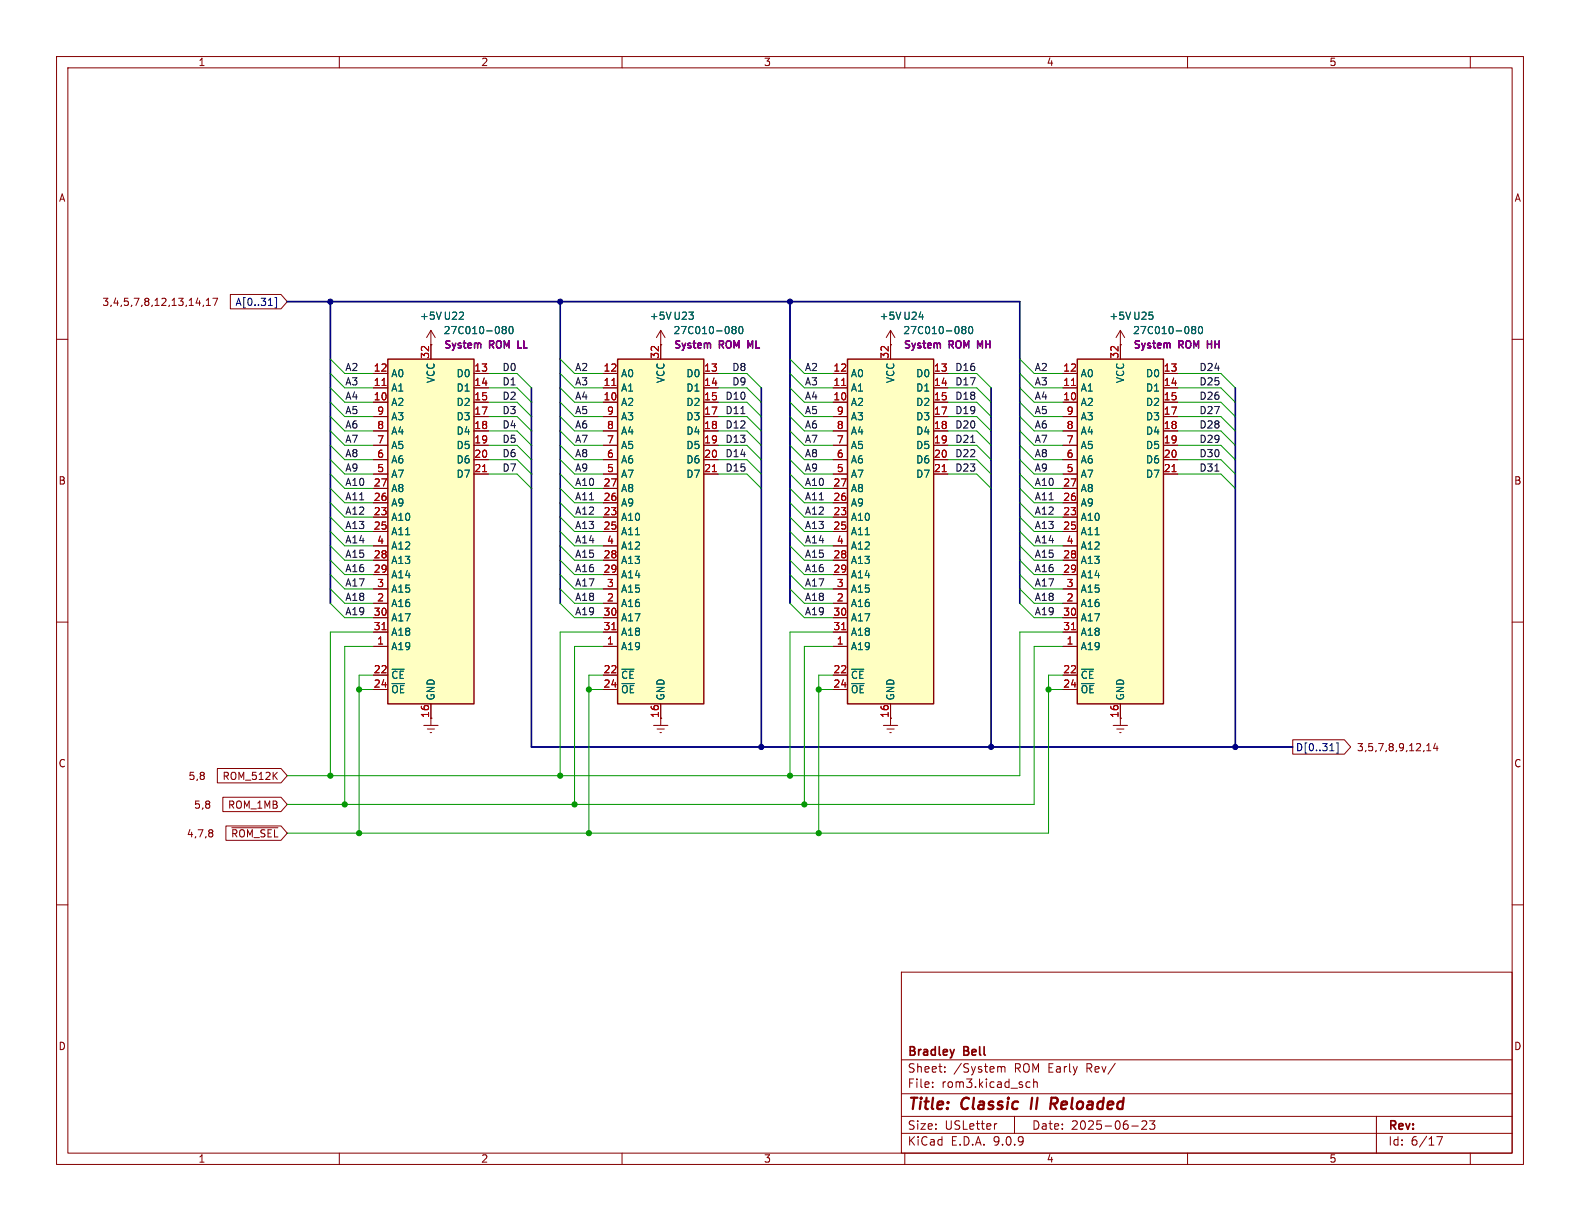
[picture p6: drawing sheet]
<svg xmlns="http://www.w3.org/2000/svg" width="279mm" height="216mm" viewBox="0 0 279 216" stroke-linecap="round" stroke-linejoin="round" font-family="sans-serif">
<g fill="none" stroke="#840000" stroke-width=".18">
<path d="M10 10h259.4v195.9h-259.4zM12 12h255.4v191.9h-255.4zM60 10v2M110 10v2M160 10v2M210 10v2M260 10v2M10 60h2M267.4 60h2M10 110h2M267.4 110h2M196.8 128.3h2.6"/>
<path d="M197.5 128.9h1.3M198 129.5h.2M198.1 127v1.3M10 160h2M159.4 171.9h108v32h-108zM267.4 160h2M159.4 197.4h108M159.4 193.4h108M159.4 187.4h108M164.9 192.1v.2M164.9 191.4v.1M167.1 189.4v.2"/>
<path d="M167.1 188.7v.1M176.3 198.7l-.3 .1M176.6 188.6h.3l.2 .2M177.1 188.8l.2-.2 .3 .1 .1 .9M177.1 188.8v.8M179.4 197.4v3M181.6 192.2h.5M181.6 191.4h.5M182.8 191.4l.2-.1 .4 .1v.9M182.8 190.8v1.5M200.1 199.1h1.2M201.9 198.3l.6-.1 .2 .1 .1 .3-.9 1.1h.9"/>
<path d="M203.3 198.2h.9l-.5 .6 .4 .1v.6l-.2 .2h-.4l-.2-.2M243.4 197.4v6.5M60 203.9v2M110 203.9v2M159.4 200.4h108M160 203.9v2M210 203.9v2M254.1 201h1l-.7 1.5M260 203.9v2"/>
</g>
<path d="M182.5 194.1l-.2 2M183.5 194.1l-.3 2M186.3 195.2l.5 .9M186.7 194.1h-.8l-.2 2M186.8 195.1l-1 .1" fill="none" stroke="#840000" stroke-width=".4"/>
<path d="M190.5 63.5h15.2v61h-15.2z" fill="#ffffc2"/>
<path d="M190.5 63.5h15.2v61h-15.2z" fill="none" stroke="#840000" stroke-width=".25"/>
<g fill="none" stroke="#840000" stroke-width=".18">
<path d="M198.1 58.4v5.1M198.1 58.4l.8 1.3M198.1 58.4l-.7 1.3M188 66h2.5M188 68.6h2.5M188 71.1h2.5M188 73.7h2.5M188 76.2h2.5M188 78.7h2.5M198.1 61h.1M205.7 66h2.6M205.7 68.6h2.6"/>
<path d="M205.7 71.1h2.6M205.7 73.7h2.6M205.7 76.2h2.6M205.7 78.7h2.6M188 81.3h2.5M188 83.8h2.5M188 86.4h2.5M188 88.9h2.5M188 91.4h2.5M188 94h2.5M188 96.5h2.5M188 99.1h2.5"/>
<path d="M205.7 81.3h2.6M205.7 83.8h2.6M188 101.6h2.5M188 104.1h2.5M188 106.7h2.5M188 109.2h2.5M188 111.8h2.5M188 114.3h2.5M188 119.4h2.5M156.2 128.3h2.5M156.8 128.9h1.3M157.4 129.5h.2"/>
<path d="M157.5 127v1.3M188 121.9h2.5M198.1 124.5v2.5"/>
</g>
<path d="M189.5 68.2h.7M207.3 83.4h.7M189.5 111.3h.7" fill="none" stroke="#a90000" stroke-width=".18"/>
<path d="M211 58.3l-.3-.3 .3-.3h.2l.2 .3-.2 .3M211 58.3l-.3 .2 .1 .4 .2 .1 .3-.1 .1-.1v-.3l-.2-.2M211 58.3h.2M212 57.9l.2-.2a.68 .68 0 0 1 .5 .7 .68 .68 0 0 1-.5 .6l-.2-.1-.1-.4z" fill="none" stroke="#006464" stroke-width=".18"/>
<path d="M109.2 63.5h15.3v61h-15.3z" fill="#ffffc2"/>
<path d="M109.2 63.5h15.3v61h-15.3z" fill="none" stroke="#840000" stroke-width=".25"/>
<g fill="none" stroke="#840000" stroke-width=".18">
<path d="M116.8 58.4v5.1M116.8 58.4l.8 1.3M116.8 58.4l-.7 1.3M157.5 58.4l.7 1.3M157.5 58.4l-.8 1.3M157.5 58.4v2.6M106.7 66h2.5M106.7 68.6h2.5M106.7 71.1h2.5M106.7 73.7h2.5M106.7 76.2h2.5M106.7 78.7h2.5"/>
<path d="M116.8 61h.1M124.5 66h2.5M124.5 68.6h2.5M124.5 71.1h2.5M124.5 73.7h2.5M124.5 76.2h2.5M124.5 78.7h2.5M157.5 61h.1M106.7 81.3h2.5M106.7 83.8h2.5M106.7 86.4h2.5M106.7 88.9h2.5"/>
<path d="M106.7 91.4h2.5M106.7 94h2.5M106.7 96.5h2.5M106.7 99.1h2.5M124.5 81.3h2.5M124.5 83.8h2.5M106.7 101.6h2.5M106.7 104.1h2.5M106.7 106.7h2.5M106.7 109.2h2.5M106.7 111.8h2.5M106.7 114.3h2.5"/>
<path d="M106.7 119.4h2.5M106.7 121.9h2.5M116.8 124.5v2.5"/>
</g>
<path d="M108.2 68.2h.7M126 83.4h.7M108.2 111.3h.7" fill="none" stroke="#a90000" stroke-width=".18"/>
<path d="M129.7 58.3l-.3-.3 .3-.3h.2l.3 .3-.3 .3M129.7 58.3l-.3 .2 .1 .4 .2 .1 .3-.1 .2-.1v-.3l-.3-.2M129.7 58.3h.2M130.8 57.8l.1-.1a.68 .68 0 0 1 .5 .7 .68 .68 0 0 1-.5 .6 .84 .84 0 0 1-.1-1.2z" fill="none" stroke="#006464" stroke-width=".18"/>
<path d="M149.9 63.5h15.2v61h-15.2z" fill="#ffffc2"/>
<path d="M149.9 63.5h15.2v61h-15.2z" fill="none" stroke="#840000" stroke-width=".25"/>
<g fill="none" stroke="#840000" stroke-width=".18">
<path d="M147.3 66h2.6M147.3 68.6h2.6M147.3 71.1h2.6M147.3 73.7h2.6M147.3 76.2h2.6M147.3 78.7h2.6M157.5 61v2.5M165.1 66h2.5M165.1 68.6h2.5M165.1 71.1h2.5M165.1 73.7h2.5M165.1 76.2h2.5"/>
<path d="M165.1 78.7h2.5M147.3 81.3h2.6M147.3 83.8h2.6M147.3 86.4h2.6M147.3 88.9h2.6M147.3 91.4h2.6M147.3 94h2.6M147.3 96.5h2.6M147.3 99.1h2.6M165.1 81.3h2.5M165.1 83.8h2.5M147.3 101.6h2.6"/>
<path d="M147.3 104.1h2.6M147.3 106.7h2.6M147.3 109.2h2.6M147.3 111.8h2.6M147.3 114.3h2.6M147.3 119.4h2.6M74.9 128.3h2.6M75.6 128.9h1.2M76.1 129.5h.2M76.2 127v1.3M115.6 128.3h2.5M116.2 128.9h1.3"/>
<path d="M116.7 129.5h.3M116.8 127v1.3M147.3 121.9h2.6M157.5 124.5v2.5"/>
</g>
<path d="M148.8 68.2h.8M166.6 83.4h.7M148.8 111.3h.8" fill="none" stroke="#a90000" stroke-width=".18"/>
<path d="M170.3 58.3l-.2-.3 .2-.3h.3l.2 .3-.2 .3M170.3 58.3l-.2 .2v.4l.2 .1 .4-.1 .1-.1v-.3l-.2-.2M170.3 58.3h.3M171.4 57.9l.2-.2a.68 .68 0 0 1 .4 .7 .68 .68 0 0 1-.4 .6l-.2-.1-.1-.4z" fill="none" stroke="#006464" stroke-width=".18"/>
<path d="M68.6 63.5h15.2v61h-15.2z" fill="#ffffc2"/>
<path d="M68.6 63.5h15.2v61h-15.2z" fill="none" stroke="#840000" stroke-width=".25"/>
<g fill="none" stroke="#840000" stroke-width=".18">
<path d="M34.7 53.6h.8M36 53.9l-.1 .3M36.5 54h.7M36.5 53.1l.4-.4v1.3M37.6 52.7h.9l-.6 1.3M40.7 52.1h9l1.1 1.2-1.1 1.3h-9zM76.2 58.4v5.1M76.2 58.4l.8 1.3M76.2 58.4l-.8 1.3M66 66h2.6M66 68.6h2.6M66 71.1h2.6"/>
<path d="M66 73.7h2.6M66 76.2h2.6M66 78.7h2.6M76.2 61h.1M83.8 66h2.6M83.8 68.6h2.6M83.8 71.1h2.6M83.8 73.7h2.6M83.8 76.2h2.6M83.8 78.7h2.6M106.7 66h2.5M106.7 68.6h2.5"/>
<path d="M106.7 71.1h2.5M106.7 73.7h2.5M106.7 76.2h2.5M106.7 78.7h2.5M116.8 61h.1M116.8 61v2.5M124.5 66h2.5M124.5 68.6h2.5M124.5 71.1h2.5M124.5 73.7h2.5M124.5 76.2h2.5M124.5 78.7h2.5"/>
<path d="M147.3 66h2.6M147.3 68.6h2.6M147.3 71.1h2.6M147.3 73.7h2.6M147.3 76.2h2.6M147.3 78.7h2.6M157.5 61h.1M157.5 61v2.5M165.1 66h2.5M165.1 68.6h2.5M165.1 71.1h2.5M165.1 73.7h2.5"/>
<path d="M165.1 76.2h2.5M165.1 78.7h2.5M188 66h2.5M188 68.6h2.5M188 71.1h2.5M188 73.7h2.5M188 76.2h2.5M188 78.7h2.5M198.1 61h.1M198.1 61v2.5M205.7 66h2.6M205.7 68.6h2.6"/>
<path d="M205.7 71.1h2.6M205.7 73.7h2.6M205.7 76.2h2.6M205.7 78.7h2.6M66 81.3h2.6M66 83.8h2.6M66 86.4h2.6M66 88.9h2.6M66 91.4h2.6M66 94h2.6M66 96.5h2.6M66 99.1h2.6"/>
<path d="M83.8 81.3h2.6M83.8 83.8h2.6M106.7 81.3h2.5M106.7 83.8h2.5M106.7 86.4h2.5M106.7 88.9h2.5M106.7 91.4h2.5M106.7 94h2.5M106.7 96.5h2.5M106.7 99.1h2.5M124.5 81.3h2.5M124.5 83.8h2.5"/>
<path d="M147.3 81.3h2.6M147.3 83.8h2.6M147.3 86.4h2.6M147.3 88.9h2.6M147.3 91.4h2.6M147.3 94h2.6M147.3 96.5h2.6M147.3 99.1h2.6M165.1 81.3h2.5M165.1 83.8h2.5M188 81.3h2.5M188 83.8h2.5"/>
<path d="M188 86.4h2.5M188 88.9h2.5M188 91.4h2.5M188 94h2.5M188 96.5h2.5M188 99.1h2.5M205.7 81.3h2.6M205.7 83.8h2.6M66 101.6h2.6M66 104.1h2.6M66 106.7h2.6M66 109.2h2.6"/>
<path d="M66 111.8h2.6M66 114.3h2.6M66 119.4h2.6M106.7 101.6h2.5M106.7 104.1h2.5M106.7 106.7h2.5M106.7 109.2h2.5M106.7 111.8h2.5M106.7 114.3h2.5M106.7 119.4h2.5M147.3 101.6h2.6M147.3 104.1h2.6"/>
<path d="M147.3 106.7h2.6M147.3 109.2h2.6M147.3 111.8h2.6M147.3 114.3h2.6M147.3 119.4h2.6M188 101.6h2.5M188 104.1h2.5M188 106.7h2.5M188 109.2h2.5M188 111.8h2.5M188 114.3h2.5M188 119.4h2.5"/>
<path d="M38.4 135.9h11.3l1.1 1.3-1.1 1.2h-11.3zM66 121.9h2.6M76.2 124.5v2.5M106.7 121.9h2.5M116.8 124.5v2.5M147.3 121.9h2.6M157.5 124.5v2.5M188 121.9h2.5M198.1 124.5v2.5M228.6 130.8h9.1l1.1 1.3-1.1 1.3h-9.1zM252.3 132.8h.7M252.3 131.8l.4-.3v1.3"/>
<path d="M253.8 131.4l-.3 .9h.8M254.1 131.9v.9M37.4 146.7l.2 .3-.2 .3 .2 .2v.2l-.2 .3M39.4 141h10.3l1.1 1.2-1.1 1.3h-10.3zM39.9 146h9.8l1.1 1.3-1.1 1.3h-9.8zM41 146.4h8.1"/>
</g>
<path d="M67.6 68.2h.7M108.2 68.2h.7M148.8 68.2h.8M189.5 68.2h.7M85.3 83.4h.8M126 83.4h.7M166.6 83.4h.7M207.3 83.4h.7M67.6 111.3h.7M108.2 111.3h.7M148.8 111.3h.8M189.5 111.3h.7" fill="none" stroke="#a90000" stroke-width=".18"/>
<g fill="none" stroke="#006464" stroke-width=".18">
<path d="M89 58.3l-.2-.3 .2-.3h.3l.2 .3-.2 .3M89 58.3l-.2 .2 .1 .4 .1 .1 .4-.1 .1-.1v-.3l-.2-.2M89 58.3h.3M90.2 57.8l.1-.1a.68 .68 0 0 1 .4 .7 .68 .68 0 0 1-.4 .6 .84 .84 0 0 1-.1-1.2zM129.7 58.3l-.3-.3 .3-.3h.2l.3 .3-.3 .3M129.7 58.3h.2M129.7 58.3l-.3 .2 .1 .4 .2 .1 .3-.1 .2-.1v-.3l-.3-.2M130.8 57.8l.1-.1a.68 .68 0 0 1 .5 .7 .68 .68 0 0 1-.5 .6 .84 .84 0 0 1-.1-1.2zM170.3 58.3l-.2-.3 .2-.3h.3l.2 .3-.2 .3M170.3 58.3h.3M170.3 58.3l-.2 .2v.4l.2 .1 .4-.1 .1-.1v-.3l-.2-.2M171.4 57.9l.2-.2a.68 .68 0 0 1 .4 .7 .68 .68 0 0 1-.4 .6l-.2-.1-.1-.4z"/>
<path d="M211 58.3l-.3-.3 .3-.3h.2l.2 .3-.2 .3M211 58.3h.2M211 58.3l-.3 .2 .1 .4 .2 .1 .3-.1 .1-.1v-.3l-.2-.2M212 57.9l.2-.2a.68 .68 0 0 1 .5 .7 .68 .68 0 0 1-.5 .6l-.2-.1-.1-.4z"/>
</g>
<path d="M47.5 54h.7M48.6 52.6h.3v1.8h-.3M235.2 132.8h.7M236.3 131.4h.3v1.8h-.3" fill="none" stroke="#000084" stroke-width=".18"/>
<path d="M131 73.1h.7M171.7 78.2h.7M214.8 83.3h.8" fill="none" stroke="#0f0f0f" stroke-width=".18"/>
<path d="M50.8 53.3h129.5v53.4M58.4 53.3v53.4M99.1 53.3v53.4M139.7 53.3v53.4M94 68.6v63.5h134.6M134.6 68.6v63.5M175.3 68.6v63.5M218.4 68.6v63.5" fill="none" stroke="#000084" stroke-width=".3"/>
<g fill="none" stroke="#009600" stroke-width=".18">
<path d="M58.4 78.7l2.6 2.6h5M58.4 73.7l2.6 2.5h5M58.4 68.6l2.6 2.5h5M58.4 63.5l2.6 2.5h5M58.4 76.2l2.6 2.5h5M58.4 66l2.6 2.6h5M58.4 71.1l2.6 2.6h5M86.4 76.2h5l2.6 2.5M86.4 71.1h5l2.6 2.6M86.4 66h5l2.6 2.6M86.4 78.7h5l2.6 2.6M86.4 68.6h5l2.6 2.5"/>
<path d="M86.4 73.7h5l2.6 2.5M99.1 78.7l2.5 2.6h5.1M99.1 73.7l2.5 2.5h5.1M99.1 68.6l2.5 2.5h5.1M99.1 63.5l2.5 2.5h5.1M99.1 76.2l2.5 2.5h5.1M99.1 66l2.5 2.6h5.1M99.1 71.1l2.5 2.6h5.1M127 76.2h5.1l2.5 2.5M127 71.1h5.1l2.5 2.6M127 66h5.1l2.5 2.6M127 78.7h5.1l2.5 2.6"/>
<path d="M127 68.6h5.1l2.5 2.5M127 73.7h5.1l2.5 2.5M139.7 78.7l2.5 2.6h5.1M139.7 73.7l2.5 2.5h5.1M139.7 68.6l2.5 2.5h5.1M139.7 63.5l2.5 2.5h5.1M139.7 76.2l2.5 2.5h5.1M139.7 66l2.5 2.6h5.1M139.7 71.1l2.5 2.6h5.1M167.6 76.2h5.1l2.6 2.5M167.6 71.1h5.1l2.6 2.6M167.6 66h5.1l2.6 2.6"/>
<path d="M167.6 78.7h5.1l2.6 2.6M167.6 68.6h5.1l2.6 2.5M167.6 73.7h5.1l2.6 2.5M180.3 78.7l2.6 2.6h5.1M180.3 73.7l2.6 2.5h5.1M180.3 68.6l2.6 2.5h5.1M180.3 63.5l2.6 2.5h5.1M180.3 76.2l2.6 2.5h5.1M180.3 66l2.6 2.6h5.1M180.3 71.1l2.6 2.6h5.1M208.3 76.2h7.6l2.5 2.5M208.3 71.1h7.6l2.5 2.6"/>
<path d="M208.3 66h7.6l2.5 2.6M208.3 78.7h7.6l2.5 2.6M208.3 68.6h7.6l2.5 2.5M208.3 73.7h7.6l2.5 2.5M58.4 81.3l2.6 2.5h5M58.4 86.4l2.6 2.5h5M58.4 96.5l2.6 2.6h5M58.4 99.1l2.6 2.5h5M58.4 94l2.6 2.5h5M58.4 91.4l2.6 2.6h5M58.4 88.9l2.6 2.5h5M58.4 83.8l2.6 2.6h5"/>
<path d="M86.4 81.3h5l2.6 2.5M86.4 83.8h5l2.6 2.6M99.1 81.3l2.5 2.5h5.1M99.1 86.4l2.5 2.5h5.1M99.1 96.5l2.5 2.6h5.1M99.1 99.1l2.5 2.5h5.1M99.1 94l2.5 2.5h5.1M99.1 91.4l2.5 2.6h5.1M99.1 88.9l2.5 2.5h5.1M99.1 83.8l2.5 2.6h5.1M127 81.3h5.1l2.5 2.5M127 83.8h5.1l2.5 2.6"/>
<path d="M139.7 81.3l2.5 2.5h5.1M139.7 86.4l2.5 2.5h5.1M139.7 96.5l2.5 2.6h5.1M139.7 99.1l2.5 2.5h5.1M139.7 94l2.5 2.5h5.1M139.7 91.4l2.5 2.6h5.1M139.7 88.9l2.5 2.5h5.1M139.7 83.8l2.5 2.6h5.1M167.6 81.3h5.1l2.6 2.5M167.6 83.8h5.1l2.6 2.6M180.3 81.3l2.6 2.5h5.1M180.3 86.4l2.6 2.5h5.1"/>
<path d="M180.3 96.5l2.6 2.6h5.1M180.3 99.1l2.6 2.5h5.1M180.3 94l2.6 2.5h5.1M180.3 91.4l2.6 2.6h5.1M180.3 88.9l2.6 2.5h5.1M180.3 83.8l2.6 2.6h5.1M208.3 81.3h7.6l2.5 2.5M208.3 83.8h7.6l2.5 2.6M58.4 106.7l2.6 2.5h5M58.4 101.6l2.6 2.5h5M58.4 104.1l2.6 2.6h5M66 119.4h-2.5v27.9"/>
<path d="M66 111.8h-7.6v25.4M66 114.3h-5v27.9M99.1 106.7l2.5 2.5h5.1M99.1 101.6l2.5 2.5h5.1M99.1 104.1l2.5 2.6h5.1M106.7 119.4h-2.6v27.9M106.7 111.8h-7.6v25.4M106.7 114.3h-5.1v27.9M139.7 106.7l2.5 2.5h5.1M139.7 101.6l2.5 2.5h5.1M139.7 104.1l2.5 2.6h5.1M147.3 119.4h-2.5v27.9"/>
<path d="M147.3 111.8h-7.6v25.4M147.3 114.3h-5.1v27.9M180.3 106.7l2.6 2.5h5.1M180.3 101.6l2.6 2.5h5.1M180.3 104.1l2.6 2.6h5.1M188 119.4h-2.6v27.9h-134.6M188 111.8h-7.7v25.4h-129.5M188 114.3h-5.1v27.9h-132.1M63.5 121.9h2.5M104.1 121.9h2.6M144.8 121.9h2.5M185.4 121.9h2.6"/>
</g>
<g fill="#000084" stroke="#000084" stroke-width=".18">
<circle cx="175.3" cy="132.1" r=".46"/>
<circle cx="218.4" cy="132.1" r=".46"/>
<circle cx="134.6" cy="132.1" r=".46"/>
<circle cx="99.1" cy="53.3" r=".46"/>
<circle cx="139.7" cy="53.3" r=".46"/>
<circle cx="58.4" cy="53.3" r=".46"/>
</g>
<g fill="#009600" stroke="#009600" stroke-width=".18">
<circle cx="185.4" cy="121.9" r=".46"/>
<circle cx="144.8" cy="121.9" r=".46"/>
<circle cx="139.7" cy="137.2" r=".46"/>
<circle cx="142.2" cy="142.2" r=".46"/>
<circle cx="144.8" cy="147.3" r=".46"/>
<circle cx="61" cy="142.2" r=".46"/>
<circle cx="63.5" cy="147.3" r=".46"/>
<circle cx="99.1" cy="137.2" r=".46"/>
<circle cx="101.6" cy="142.2" r=".46"/>
<circle cx="104.1" cy="147.3" r=".46"/>
<circle cx="58.4" cy="137.2" r=".46"/>
<circle cx="104.1" cy="121.9" r=".46"/>
<circle cx="63.5" cy="121.9" r=".46"/>
</g>
<g font-size="2.8" fill="#840000">
<text x="160.4" y="196.8">Title:</text>
<text x="170.1" y="196.8">Classic</text>
<text x="187.4" y="196.8">Reloaded</text>
</g>
<g font-size="2.1" fill="#840000">
<text x="160.4" y="189.9">Sheet:</text>
<text x="160.4" y="187.1">Bradley</text>
<text x="168.6" y="189.9">/System</text>
<text x="170.5" y="187.1">Bell</text>
<text x="179.4" y="189.9">ROM Early</text>
<text x="192.4" y="189.9">Rev/</text>
<text x="160.4" y="192.6">File:</text>
<text x="166.5" y="192.6">rom3.kicad_sch</text>
<text x="160.4" y="202.8">KiCad</text>
<text x="160.4" y="200">Size:</text>
<text x="167.1" y="200">USLetter</text>
<text x="168.1" y="202.8">E.D.A.</text>
<text x="175.7" y="202.8">9.0.9</text>
<text x="182.4" y="200">Date:</text>
<text x="189.4" y="200">2025-06-23</text>
<text x="245.4" y="200.2">Rev:</text>
<text x="245.4" y="202.8">Id:</text>
<text x="249.5" y="202.8">6/17</text>
</g>
<g font-size="1.8" fill="#840000">
<text x="35" y="11.9">1</text>
<text x="85" y="11.9">2</text>
<text x="135" y="11.9">3</text>
<text x="185" y="11.9">4</text>
<text x="235" y="11.9">5</text>
<text x="10.3" y="35.9">A</text>
<text x="267.7" y="35.9">A</text>
<text x="18" y="54.3">3,4,5,7,8,12,13,14,17</text>
<text x="10.3" y="85.9">B</text>
<text x="267.7" y="85.9">B</text>
<text x="157.2" y="127" transform="rotate(-90 157.2 127)">16</text>
<text x="10.3" y="135.9">C</text>
<text x="239.9" y="133">3,5,7,8,9,12,14</text>
<text x="267.7" y="135.9">C</text>
<text x="33.2" y="138.1">5,8</text>
<text x="34.2" y="143.2">5,8</text>
<text x="39.2" y="138.1">ROM_512K</text>
<text x="40.2" y="143.2">ROM_1MB</text>
<text x="32.9" y="148.3">4,7,8</text>
<text x="40.8" y="148.3">~{ROM_SEL}</text>
<text x="10.3" y="185.9">D</text>
<text x="267.7" y="185.9">D</text>
<text x="35" y="205.8">1</text>
<text x="85" y="205.8">2</text>
<text x="135" y="205.8">3</text>
<text x="185" y="205.8">4</text>
<text x="235" y="205.8">5</text>
</g>
<g font-size="1.8" fill="#000084">
<text x="41.5" y="54.3">A[0..31]</text>
<text x="229.1" y="133">D[0..31]</text>
</g>
<g font-size="1.8" fill="#006464">
<text x="74.2" y="56.7">+5V U22</text>
<text x="78.4" y="59.3">27C010-080</text>
<text x="114.8" y="56.7">+5V U23</text>
<text x="119" y="59.3">27C010-080</text>
<text x="155.4" y="56.7">+5V U24</text>
<text x="159.6" y="59.3">27C010-080</text>
<text x="196.1" y="56.7">+5V U25</text>
<text x="200.3" y="59.3">27C010-080</text>
<text x="69.1" y="66.9">A0</text>
<text x="69.1" y="69.4">A1</text>
<text x="69.1" y="72">A2</text>
<text x="77.1" y="67.8" transform="rotate(-90 77.1 67.8)">VCC</text>
<text x="80.6" y="66.9">D0</text>
<text x="80.6" y="69.4">D1</text>
<text x="80.6" y="72">D2</text>
<text x="109.7" y="66.9">A0</text>
<text x="109.7" y="69.4">A1</text>
<text x="109.7" y="72">A2</text>
<text x="117.7" y="67.8" transform="rotate(-90 117.7 67.8)">VCC</text>
<text x="121.3" y="66.9">D0</text>
<text x="121.3" y="69.4">D1</text>
<text x="121.3" y="72">D2</text>
<text x="150.4" y="66.9">A0</text>
<text x="150.4" y="69.4">A1</text>
<text x="150.4" y="72">A2</text>
<text x="158.3" y="67.8" transform="rotate(-90 158.3 67.8)">VCC</text>
<text x="161.9" y="66.9">D0</text>
<text x="161.9" y="69.4">D1</text>
<text x="161.9" y="72">D2</text>
<text x="191" y="66.9">A0</text>
<text x="191" y="69.4">A1</text>
<text x="191" y="72">A2</text>
<text x="199" y="67.8" transform="rotate(-90 199 67.8)">VCC</text>
<text x="202.5" y="66.9">D0</text>
<text x="202.5" y="69.4">D1</text>
<text x="202.5" y="72">D2</text>
<text x="69.1" y="74.5">A3</text>
<text x="69.1" y="77.1">A4</text>
<text x="80.6" y="74.5">D3</text>
<text x="80.6" y="77.1">D4</text>
<text x="109.7" y="74.5">A3</text>
<text x="109.7" y="77.1">A4</text>
<text x="121.3" y="74.5">D3</text>
<text x="121.3" y="77.1">D4</text>
<text x="150.4" y="74.5">A3</text>
<text x="150.4" y="77.1">A4</text>
<text x="161.9" y="74.5">D3</text>
<text x="161.9" y="77.1">D4</text>
<text x="191" y="74.5">A3</text>
<text x="191" y="77.1">A4</text>
<text x="202.5" y="74.5">D3</text>
<text x="202.5" y="77.1">D4</text>
<text x="69.1" y="79.6">A5</text>
<text x="69.1" y="82.1">A6</text>
<text x="80.6" y="79.6">D5</text>
<text x="80.6" y="82.1">D6</text>
<text x="109.7" y="79.6">A5</text>
<text x="109.7" y="82.1">A6</text>
<text x="121.3" y="79.6">D5</text>
<text x="121.3" y="82.1">D6</text>
<text x="150.4" y="79.6">A5</text>
<text x="150.4" y="82.1">A6</text>
<text x="161.9" y="79.6">D5</text>
<text x="161.9" y="82.1">D6</text>
<text x="191" y="79.6">A5</text>
<text x="191" y="82.1">A6</text>
<text x="202.5" y="79.6">D5</text>
<text x="202.5" y="82.1">D6</text>
<text x="69.1" y="84.7">A7</text>
<text x="69.1" y="87.2">A8</text>
<text x="69.1" y="89.8">A9</text>
<text x="80.6" y="84.7">D7</text>
<text x="109.7" y="84.7">A7</text>
<text x="109.7" y="87.2">A8</text>
<text x="109.7" y="89.8">A9</text>
<text x="121.3" y="84.7">D7</text>
<text x="150.4" y="84.7">A7</text>
<text x="150.4" y="87.2">A8</text>
<text x="150.4" y="89.8">A9</text>
<text x="161.9" y="84.7">D7</text>
<text x="191" y="84.7">A7</text>
<text x="191" y="87.2">A8</text>
<text x="191" y="89.8">A9</text>
<text x="202.5" y="84.7">D7</text>
<text x="69.1" y="92.3">A10</text>
<text x="69.1" y="94.8">A11</text>
<text x="109.7" y="92.3">A10</text>
<text x="109.7" y="94.8">A11</text>
<text x="150.4" y="92.3">A10</text>
<text x="150.4" y="94.8">A11</text>
<text x="191" y="92.3">A10</text>
<text x="191" y="94.8">A11</text>
<text x="69.1" y="97.4">A12</text>
<text x="69.1" y="99.9">A13</text>
<text x="109.7" y="97.4">A12</text>
<text x="109.7" y="99.9">A13</text>
<text x="150.4" y="97.4">A12</text>
<text x="150.4" y="99.9">A13</text>
<text x="191" y="97.4">A12</text>
<text x="191" y="99.9">A13</text>
<text x="69.1" y="102.5">A14</text>
<text x="69.1" y="105">A15</text>
<text x="69.1" y="107.5">A16</text>
<text x="109.7" y="102.5">A14</text>
<text x="109.7" y="105">A15</text>
<text x="109.7" y="107.5">A16</text>
<text x="150.4" y="102.5">A14</text>
<text x="150.4" y="105">A15</text>
<text x="150.4" y="107.5">A16</text>
<text x="191" y="102.5">A14</text>
<text x="191" y="105">A15</text>
<text x="191" y="107.5">A16</text>
<text x="69.1" y="110.1">A17</text>
<text x="69.1" y="112.6">A18</text>
<text x="109.7" y="110.1">A17</text>
<text x="109.7" y="112.6">A18</text>
<text x="150.4" y="110.1">A17</text>
<text x="150.4" y="112.6">A18</text>
<text x="191" y="110.1">A17</text>
<text x="191" y="112.6">A18</text>
<text x="69.1" y="115.2">A19</text>
<text x="109.7" y="115.2">A19</text>
<text x="150.4" y="115.2">A19</text>
<text x="191" y="115.2">A19</text>
<text x="69.1" y="120.2">~{CE}</text>
<text x="69.1" y="122.8">~{OE}</text>
<text x="77.1" y="124" transform="rotate(-90 77.1 124)">GND</text>
<text x="109.7" y="120.2">~{CE}</text>
<text x="109.7" y="122.8">~{OE}</text>
<text x="117.7" y="124" transform="rotate(-90 117.7 124)">GND</text>
<text x="150.4" y="120.2">~{CE}</text>
<text x="150.4" y="122.8">~{OE}</text>
<text x="158.3" y="124" transform="rotate(-90 158.3 124)">GND</text>
<text x="191" y="120.2">~{CE}</text>
<text x="191" y="122.8">~{OE}</text>
<text x="199" y="124" transform="rotate(-90 199 124)">GND</text>
</g>
<g font-size="1.8" fill="#0f0f0f">
<text x="61" y="65.7">A2</text>
<text x="88.8" y="65.7">D0</text>
<text x="101.6" y="65.7">A2</text>
<text x="129.4" y="65.7">D8</text>
<text x="142.2" y="65.7">A2</text>
<text x="168.8" y="65.7">D16</text>
<text x="182.9" y="65.7">A2</text>
<text x="212" y="65.7">D24</text>
<text x="61" y="68.2">A3</text>
<text x="61" y="70.8">A4</text>
<text x="88.8" y="70.8">D2</text>
<text x="88.8" y="68.2">D1</text>
<text x="101.6" y="68.2">A3</text>
<text x="101.6" y="70.8">A4</text>
<text x="128.2" y="70.8">D10</text>
<text x="129.4" y="68.2">D9</text>
<text x="142.2" y="68.2">A3</text>
<text x="142.2" y="70.8">A4</text>
<text x="168.8" y="70.8">D18</text>
<text x="168.8" y="68.2">D17</text>
<text x="182.9" y="70.8">A4</text>
<text x="182.9" y="68.2">A3</text>
<text x="212" y="68.2">D25</text>
<text x="212" y="70.8">D26</text>
<text x="61" y="75.9">A6</text>
<text x="61" y="73.3">A5</text>
<text x="88.8" y="73.3">D3</text>
<text x="88.8" y="75.9">D4</text>
<text x="101.6" y="75.9">A6</text>
<text x="101.6" y="73.3">A5</text>
<text x="128.2" y="73.3">D11</text>
<text x="128.2" y="75.9">D12</text>
<text x="142.2" y="73.3">A5</text>
<text x="142.2" y="75.9">A6</text>
<text x="168.8" y="75.9">D20</text>
<text x="168.8" y="73.3">D19</text>
<text x="182.9" y="75.9">A6</text>
<text x="182.9" y="73.3">A5</text>
<text x="212" y="73.3">D27</text>
<text x="212" y="75.9">D28</text>
<text x="61" y="78.4">A7</text>
<text x="61" y="80.9">A8</text>
<text x="61" y="83.5">A9</text>
<text x="88.8" y="80.9">D6</text>
<text x="88.8" y="78.4">D5</text>
<text x="88.8" y="83.5">D7</text>
<text x="101.6" y="78.4">A7</text>
<text x="101.6" y="80.9">A8</text>
<text x="101.6" y="83.5">A9</text>
<text x="128.2" y="83.5">D15</text>
<text x="128.2" y="80.9">D14</text>
<text x="128.2" y="78.4">D13</text>
<text x="142.2" y="78.4">A7</text>
<text x="142.2" y="83.5">A9</text>
<text x="142.2" y="80.9">A8</text>
<text x="168.8" y="80.9">D22</text>
<text x="168.8" y="83.5">D23</text>
<text x="168.8" y="78.4">D21</text>
<text x="182.9" y="78.4">A7</text>
<text x="182.9" y="80.9">A8</text>
<text x="182.9" y="83.5">A9</text>
<text x="212" y="83.5">D31</text>
<text x="212" y="80.9">D30</text>
<text x="212" y="78.4">D29</text>
<text x="61" y="86">A10</text>
<text x="61" y="88.6">A11</text>
<text x="101.6" y="88.6">A11</text>
<text x="101.6" y="86">A10</text>
<text x="142.2" y="88.6">A11</text>
<text x="142.2" y="86">A10</text>
<text x="182.9" y="88.6">A11</text>
<text x="182.9" y="86">A10</text>
<text x="61" y="93.6">A13</text>
<text x="61" y="91.1">A12</text>
<text x="101.6" y="91.1">A12</text>
<text x="101.6" y="93.6">A13</text>
<text x="142.2" y="91.1">A12</text>
<text x="142.2" y="93.6">A13</text>
<text x="182.9" y="93.6">A13</text>
<text x="182.9" y="91.1">A12</text>
<text x="61" y="96.2">A14</text>
<text x="61" y="101.3">A16</text>
<text x="61" y="98.7">A15</text>
<text x="101.6" y="96.2">A14</text>
<text x="101.6" y="101.3">A16</text>
<text x="101.6" y="98.7">A15</text>
<text x="142.2" y="96.2">A14</text>
<text x="142.2" y="98.7">A15</text>
<text x="142.2" y="101.3">A16</text>
<text x="182.9" y="98.7">A15</text>
<text x="182.9" y="101.3">A16</text>
<text x="182.9" y="96.2">A14</text>
<text x="61" y="103.8">A17</text>
<text x="61" y="106.3">A18</text>
<text x="101.6" y="103.8">A17</text>
<text x="101.6" y="106.3">A18</text>
<text x="142.2" y="106.3">A18</text>
<text x="142.2" y="103.8">A17</text>
<text x="182.9" y="106.3">A18</text>
<text x="182.9" y="103.8">A17</text>
<text x="61" y="108.9">A19</text>
<text x="101.6" y="108.9">A19</text>
<text x="142.2" y="108.9">A19</text>
<text x="182.9" y="108.9">A19</text>
</g>
<g font-size="1.8" fill="#a90000">
<text x="66" y="65.8">12</text>
<text x="75.9" y="63.5" transform="rotate(-90 75.9 63.5)">32</text>
<text x="83.8" y="65.8">13</text>
<text x="106.6" y="65.8">12</text>
<text x="116.6" y="63.5" transform="rotate(-90 116.6 63.5)">32</text>
<text x="124.4" y="65.8">13</text>
<text x="147.3" y="65.8">12</text>
<text x="157.2" y="63.5" transform="rotate(-90 157.2 63.5)">32</text>
<text x="165.1" y="65.8">13</text>
<text x="187.9" y="65.8">12</text>
<text x="197.9" y="63.5" transform="rotate(-90 197.9 63.5)">32</text>
<text x="205.7" y="65.8">13</text>
<text x="66" y="68.3">11</text>
<text x="66" y="70.9">10</text>
<text x="83.8" y="68.3">14</text>
<text x="83.8" y="70.9">15</text>
<text x="106.6" y="68.3">11</text>
<text x="106.6" y="70.9">10</text>
<text x="124.4" y="68.3">14</text>
<text x="124.4" y="70.9">15</text>
<text x="147.3" y="68.3">11</text>
<text x="147.3" y="70.9">10</text>
<text x="165.1" y="68.3">14</text>
<text x="165.1" y="70.9">15</text>
<text x="187.9" y="68.3">11</text>
<text x="187.9" y="70.9">10</text>
<text x="205.7" y="68.3">14</text>
<text x="205.7" y="70.9">15</text>
<text x="66.6" y="73.4">9</text>
<text x="66.6" y="75.9">8</text>
<text x="83.8" y="73.4">17</text>
<text x="83.8" y="75.9">18</text>
<text x="107.2" y="73.4">9</text>
<text x="107.2" y="75.9">8</text>
<text x="124.4" y="73.4">17</text>
<text x="124.4" y="75.9">18</text>
<text x="147.9" y="73.4">9</text>
<text x="147.9" y="75.9">8</text>
<text x="165.1" y="73.4">17</text>
<text x="165.1" y="75.9">18</text>
<text x="188.5" y="73.4">9</text>
<text x="188.5" y="75.9">8</text>
<text x="205.7" y="73.4">17</text>
<text x="205.7" y="75.9">18</text>
<text x="66.6" y="78.5">7</text>
<text x="66.6" y="81">6</text>
<text x="66.6" y="83.6">5</text>
<text x="83.8" y="78.5">19</text>
<text x="83.8" y="81">20</text>
<text x="83.8" y="83.6">21</text>
<text x="107.2" y="78.5">7</text>
<text x="107.2" y="81">6</text>
<text x="107.2" y="83.6">5</text>
<text x="124.4" y="78.5">19</text>
<text x="124.4" y="81">20</text>
<text x="124.4" y="83.6">21</text>
<text x="147.9" y="78.5">7</text>
<text x="147.9" y="81">6</text>
<text x="147.9" y="83.6">5</text>
<text x="165.1" y="78.5">19</text>
<text x="165.1" y="81">20</text>
<text x="165.1" y="83.6">21</text>
<text x="188.5" y="78.5">7</text>
<text x="188.5" y="81">6</text>
<text x="188.5" y="83.6">5</text>
<text x="205.7" y="78.5">19</text>
<text x="205.7" y="81">20</text>
<text x="205.7" y="83.6">21</text>
<text x="66" y="86.1">27</text>
<text x="66" y="88.6">26</text>
<text x="106.6" y="86.1">27</text>
<text x="106.6" y="88.6">26</text>
<text x="147.3" y="86.1">27</text>
<text x="147.3" y="88.6">26</text>
<text x="187.9" y="86.1">27</text>
<text x="187.9" y="88.6">26</text>
<text x="66" y="91.2">23</text>
<text x="66" y="93.7">25</text>
<text x="106.6" y="91.2">23</text>
<text x="106.6" y="93.7">25</text>
<text x="147.3" y="91.2">23</text>
<text x="147.3" y="93.7">25</text>
<text x="187.9" y="91.2">23</text>
<text x="187.9" y="93.7">25</text>
<text x="66" y="98.8">28</text>
<text x="66" y="101.3">29</text>
<text x="66.6" y="96.3">4</text>
<text x="106.6" y="98.8">28</text>
<text x="106.6" y="101.3">29</text>
<text x="107.2" y="96.3">4</text>
<text x="147.3" y="98.8">28</text>
<text x="147.3" y="101.3">29</text>
<text x="147.9" y="96.3">4</text>
<text x="187.9" y="98.8">28</text>
<text x="187.9" y="101.3">29</text>
<text x="188.5" y="96.3">4</text>
<text x="66.6" y="103.9">3</text>
<text x="66.6" y="106.4">2</text>
<text x="107.2" y="103.9">3</text>
<text x="107.2" y="106.4">2</text>
<text x="147.9" y="103.9">3</text>
<text x="147.9" y="106.4">2</text>
<text x="188.5" y="103.9">3</text>
<text x="188.5" y="106.4">2</text>
<text x="66" y="109">30</text>
<text x="66" y="111.5">31</text>
<text x="106.6" y="109">30</text>
<text x="106.6" y="111.5">31</text>
<text x="147.3" y="109">30</text>
<text x="147.3" y="111.5">31</text>
<text x="187.9" y="109">30</text>
<text x="187.9" y="111.5">31</text>
<text x="66" y="119.1">22</text>
<text x="66.6" y="114">1</text>
<text x="106.6" y="119.1">22</text>
<text x="107.2" y="114">1</text>
<text x="147.3" y="119.1">22</text>
<text x="147.9" y="114">1</text>
<text x="187.9" y="119.1">22</text>
<text x="188.5" y="114">1</text>
<text x="66" y="121.7">24</text>
<text x="106.6" y="121.7">24</text>
<text x="147.3" y="121.7">24</text>
<text x="187.9" y="121.7">24</text>
<text x="75.9" y="127" transform="rotate(-90 75.9 127)">16</text>
<text x="116.6" y="127" transform="rotate(-90 116.6 127)">16</text>
<text x="197.9" y="127" transform="rotate(-90 197.9 127)">16</text>
</g>
<g font-size="1.8" fill="#840084">
<text x="78.3" y="62">System</text>
<text x="86.5" y="62">ROM</text>
<text x="92.1" y="62">LL</text>
<text x="119" y="62">System</text>
<text x="127.2" y="62">ROM</text>
<text x="132.7" y="62">ML</text>
<text x="159.6" y="62">System</text>
<text x="167.8" y="62">ROM</text>
<text x="173.3" y="62">MH</text>
<text x="200.3" y="62">System</text>
<text x="208.5" y="62">ROM</text>
<text x="214" y="62">HH</text>
</g>
</svg>
